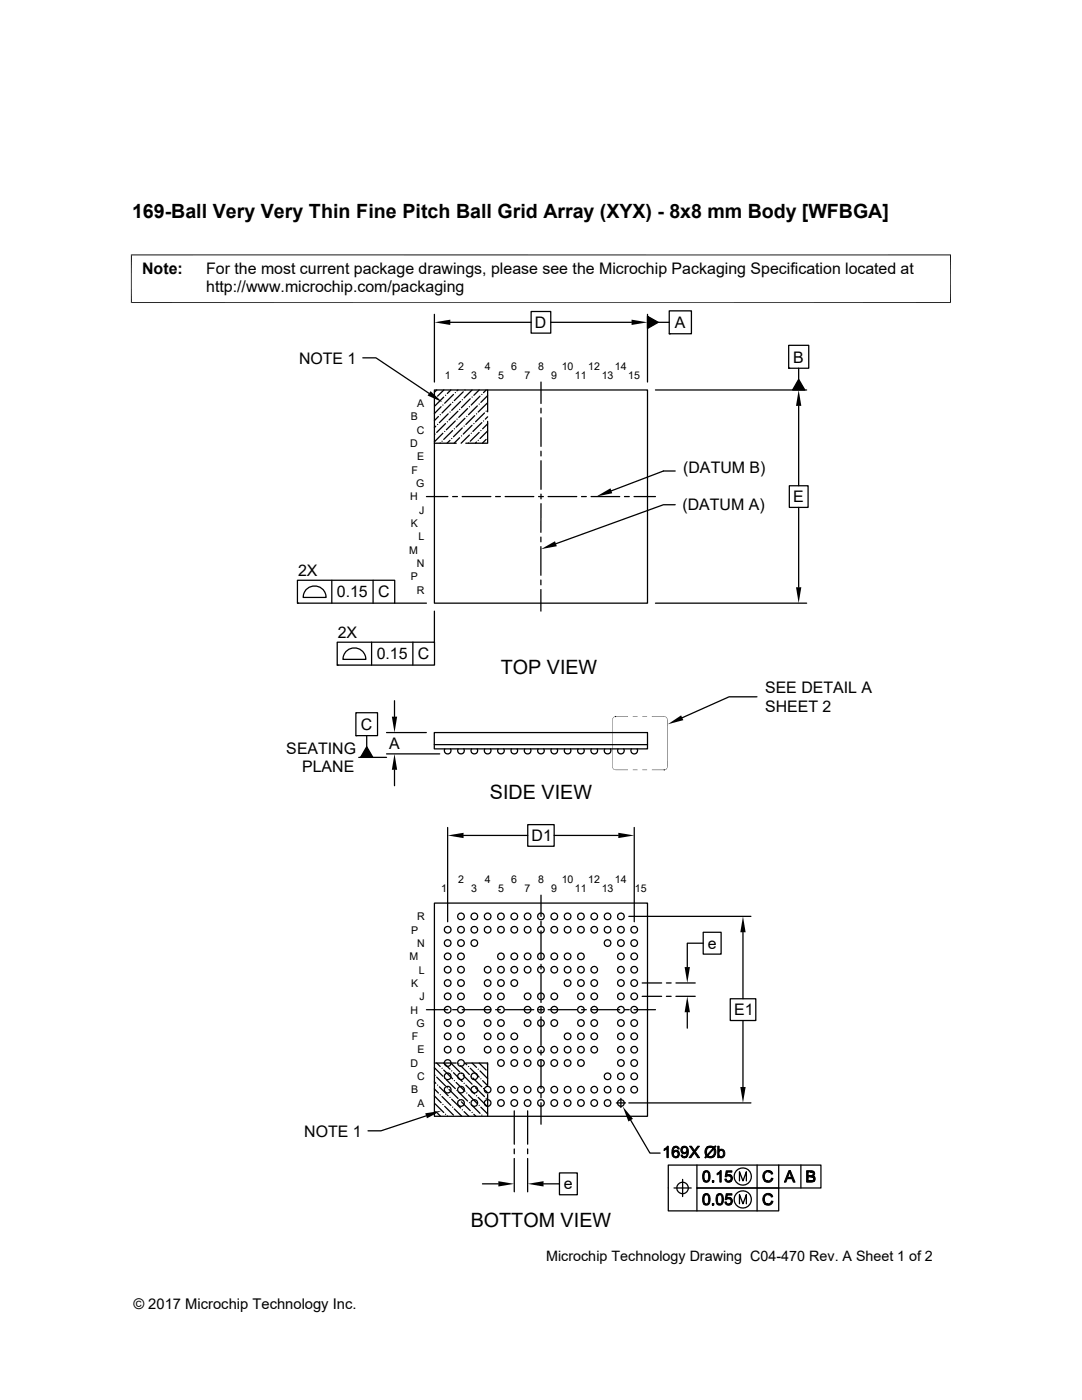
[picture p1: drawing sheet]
<svg xmlns="http://www.w3.org/2000/svg" width="216mm" height="279mm" viewBox="0 0 216 279" stroke-linecap="round" stroke-linejoin="round" font-family="sans-serif">
<g fill="none" stroke="#000" stroke-width=".25">
<path d="M72.4 71.4h2.6l10.6 7.1M86.7 77.8h42.5v42.6h-42.5zM86.7 62.7v13.5M87 79.4h.1M87.1 77.8l-.4 .5M88.5 79.2l-1.7 1.8M88.6 77.8l-1.3 1.3M88.9 78.9h.1M89.9 64.3h16.1M90 77.8l-.7 .7M90.5 78.7l-1.8 1.8M90.8 78.4h.1"/>
<path d="M91.4 77.8l-.2 .2M92.2 79.8h.1M92.4 78.2l-1.7 1.7M92.8 77.8h.1M93.8 79.6l-1.7 1.8M94.2 77.8l-1.6 1.6M94.2 79.2h.1M95.6 77.8l-1 1.1M95.8 79.1l-1.8 1.7M96.1 78.7h.1M97 77.8l-.5 .6M97.3 77.8v4.4"/>
<path d="M97.3 79l-1.4 1.3M106 62.2h3.9v4.3h-3.9zM107.9 76.2v4.3M109.9 64.3h16.1M129.2 63.1l2.1 1.2-2.1 1.3zM129.2 62.7v13.5M130.8 77.8h30.2M131.3 64.3h2.2M133.5 62h4.5v4.6h-4.5zM133.5 66.6h.1M157.4 68.9h4v4.6h-4zM157.4 73.5h.1"/>
<path d="M159.4 75.7l1.2 2.1h-2.4zM159.4 73.5v2.2M85.1 99.1h4.3M86.7 88.5h4.3M86.8 86.6h.1M87 85l-.3 .3M87.3 84.7h.1M87.5 83.1l-.8 .8M87.8 88.4v.1M87.8 82.8h.1M88 81.2l-1.3 1.3M88.2 88.1h.1"/>
<path d="M88.4 80.8h.1M88.4 86.5l-1.7 1.7M88.7 86.1h.1M88.9 84.5l-1.8 1.8M89.3 84.2h.1M89.4 82.6l-1.7 1.7M89.8 87.9l-.6 .6M89.8 82.2h.1M90 80.6l-1.8 1.8M90.1 87.5h.1M90.3 99.1h1M90.3 85.9l-1.8 1.8"/>
<path d="M90.3 80.3h.1M90.7 85.6h.1M90.8 84l-1.7 1.8M91.2 83.7h.1M91.4 82.1l-1.8 1.7M91.7 87.4l-1.1 1.1M91.7 81.7h.1M91.9 80.1l-1.8 1.8M92.1 87h.1M92.2 99.1h5.7M92.2 85.4l-1.7 1.8M92.6 85h.1"/>
<path d="M92.8 83.5l-1.8 1.7M93.1 83.1h.1M93.3 81.5l-1.8 1.8M93.5 88.4h.1M93.7 86.8l-1.7 1.7M93.7 81.2h.1M94 86.5h.1M94.2 84.9l-1.8 1.7M94.6 84.5h.1M94.7 83l-1.7 1.7M95.1 88.2l-.3 .3M95.1 82.6h.1"/>
<path d="M95.2 81l-1.7 1.8M95.4 87.9h.1M95.6 86.3l-1.8 1.8M95.6 80.6h.1M95.9 85.9h.1M96.1 84.3l-1.7 1.8M96.5 84h.1M96.7 82.4l-1.8 1.8M97 87.7l-.8 .8M97 82.1h.1M97.2 80.5l-1.8 1.7M97.3 86l-1.5 1.5"/>
<path d="M97.3 84.1v4.4h-4.4M97.3 84.6l-1 1M97.3 83.2l-.5 .5M98.9 99.1h.9M100.8 99.1h5.7M107.5 99.1h.9M107.9 81.5v.9M107.9 83.4v5.7M107.9 90v1M107.9 91.9v5.8M107.9 98.6v1M109.4 99.1h5.7"/>
<path d="M116 99.1h1M117.9 99.1h5.8M124.6 99.1h1M126.5 99.1h4.3M134.7 94h-2.3l-10.4 4M157.5 96.9h3.7v4.4h-3.7zM159.4 81v15.9M59.4 115.8h19.4v4.6h-19.4zM61.2 117.5a2.3 2.3 0 0 1 2.5-.4 2.3 2.3 0 0 1 1.4 2.1h-4.6l.3-1.1zM66.2 115.8v4.6M74.4 115.8v4.6M107.9 107.2v.9"/>
<path d="M107.9 109.1v5.7M107.9 115.8v.9M107.9 117.7v4.3M107.9 100.5v5.7M134.7 100.7h-2.3l-21.5 7.8M159.4 101.3v15.9M59.4 120.4h.1M67.3 128.2h19.4v4.5h-19.4zM67.3 132.7h.1M69.2 129.9a2.29 2.29 0 0 1 2.5-.4 2.29 2.29 0 0 1 1.3 2.1h-4.6l.4-1.2zM74.1 128.2v4.5M78.7 139.8v3.2"/>
<path d="M78.7 120.4h6.4M82.4 128.2v4.5M86.7 122v6.2M130.8 120.4h30.2M151 139.1h-5.5l-9.4 4.1M71 142.2h4.3v4.6h-4.3zM71 146.8h.1M71.6 151.2h5.5M73.2 146.8v2.2M73.2 149l1.2 2.2h-2.5zM77.1 150.5h10.6M77.1 146.2h8"/>
<path d="M78.7 153.6v3.2M86.7 146.2h42.5v3.3h-42.5zM86.7 148.6h42.5M88.8 149.5l-.1 .6a.67 .67 0 0 0 1.2 0v-.6M91.4 149.5v.6a.67 .67 0 0 0 1.2 0v-.6M94.1 149.5l-.1 .6a.68 .68 0 0 0 1.2 0v-.6M96.7 149.5v.6a.67 .67 0 0 0 1.2 0v-.6M99.4 149.5v.6a.68 .68 0 0 0 1.2 0l-.1-.6M102 149.5v.6a.67 .67 0 0 0 1.2 0v-.6M104.7 149.5v.6a.67 .67 0 0 0 1.2 0v-.6M107.4 149.5l-.1 .6a.68 .68 0 0 0 1.2 0v-.6M110 149.5v.6a.67 .67 0 0 0 1.2 0v-.6"/>
<path d="M112.7 149.5v.6a.67 .67 0 0 0 1.2 0l-.1-.6M115.4 149.5l-.1 .6a.68 .68 0 0 0 1.2 0v-.6M118 149.5v.6a.67 .67 0 0 0 1.2 0l-.1-.6M120.7 149.5l-.1 .6a.68 .68 0 0 0 1.2 0v-.6M123.3 149.5v.6a.67 .67 0 0 0 1.2 0v-.6M126 149.5v.6a.67 .67 0 0 0 1.1 0v-.6M89.3 165.1v18.9M92.5 166.7h12.8M105.3 164.6h5.3v4.3h-5.3zM107.9 178.6v4.3M110.6 166.7h12.8M126.6 165.1v18.9"/>
<path d="M86.7 180.2h42.5v42.6h-42.5zM107.9 183.9v.9M107.9 185.8v5.7M107.9 192.4v1M107.9 194.4v5.7M125.5 182.9h24.3M128.1 198.8h3.9M128.1 196.2h3.9M133 198.8h.9M133 196.2h.9M134.9 198.8h3.8M134.9 196.2h3.8"/>
<path d="M140.3 186.1h3.6v4.3h-3.6zM140.3 188.2h-3.2v4.8M145.7 199.3h5.1v4.4h-5.1zM148.3 186.1v13.2M85.1 201.5h4.3M86.7 217.3l.8 .8M86.7 215.9l.3 .3M86.7 218.7l1.3 1.4M86.7 213.1l1.7 1.7M86.7 212.2h4.3M86.8 214.6h.1M87.1 215l1.8 1.7"/>
<path d="M87.1 212.2l.7 .7M87.3 216.6h.1M87.7 216.9l1.7 1.8M87.8 218.5h.1M88.2 218.8l1.8 1.8M88.2 213.2h.1M88.5 213.6l1.8 1.7M88.6 212.2l1.2 1.2M88.7 215.1h.1M89.1 215.5l1.7 1.8M89.3 217.1h.1M89.6 217.4l1.8 1.8"/>
<path d="M89.8 219h.1M90 212.2l1.7 1.7M90.1 219.4l1.8 1.7M90.1 213.7h.1M90.3 201.5h1M90.5 214.1l1.7 1.7M90.7 215.7h.1M91 216l1.8 1.8M91.2 217.6h.1M91.5 218l1.8 1.7M91.5 212.3h.1M91.7 219.5h.1"/>
<path d="M91.9 212.7l1.8 1.7M92.1 219.9l1.7 1.8M92.1 214.2h.1M92.2 201.5h5.7M92.4 214.6l1.8 1.8M92.6 216.2h.1M92.8 212.2l.3 .3M92.9 212.2h4.4v4.3M93 216.6l1.7 1.7M93.1 218.1h.1M93.5 218.5l1.7 1.8M93.5 212.9h.1"/>
<path d="M93.8 213.2l1.8 1.8M94 214.8h.1M94.2 212.2l.9 .8M94.4 215.1l1.7 1.8M94.6 216.7h.1M94.9 217.1l1.8 1.7M95.1 218.7h.1M95.4 219l1.8 1.8M95.4 213.4h.1M95.6 212.2l1.4 1.4M95.8 213.7l1.5 1.6M95.9 215.3h.1"/>
<path d="M96.3 215.7l1 1M96.5 217.3h.1M96.8 217.6l.5 .5M97 219.2h.1M97.2 212.3l.1 .1M97.3 218.4v4.4M98.9 201.5h.9M100.8 201.5h5.7M107.5 201.5h.9M107.9 201v1M107.9 202.9v5.7M107.9 209.6v.9"/>
<path d="M107.9 211.5v5.7M107.9 218.2v.9M109.4 201.5h5.7M116 201.5h1M117.9 201.5h5.8M123.9 219.2v1.8M124.6 201.5h1M126.5 201.5h4.3M137.1 202v3.2M148.3 203.7v13.2M85 222.7l-9 3h-2.6M86.8 220.3l1.7 1.7"/>
<path d="M87 221.8h.1M87.3 222.2l.6 .6M88.4 220.4h.1M88.7 220.8l1.8 1.7M88.9 222.4h.1M89.3 222.7v.1M90.3 221h.1M90.7 221.3l1.4 1.5M92.2 221.5h.1M92.6 221.8l1 1M93.7 220.1h.1M94 220.4l1.8 1.8"/>
<path d="M94.2 222h.1M94.6 222.4l.4 .4M95.6 220.6h.1M95.9 221l1.4 1.3M96.1 222.5h.1M96.3 236.3h3.1M102.6 221.7v6.6M102.6 229.3v1M102.6 231.2v6.6M105.3 221.7v6.6M105.3 229.3v1M105.3 231.2v6.6"/>
<path d="M107.9 220.1v4.3M108.5 236.3h3.1M111.6 234.1h3.6v4.3h-3.6zM123 220.1h1.8M125.5 220.1h24.3M125.8 223.5l3.9 6.6h2M134.5 237.1h3.4M136.2 235.4v3.4M139.1 232.5v4.6h16.3v4.6h-22l-.1-9.2h30.5v4.6h-24.7v4.6M147.6 235.7v-1.9l.7 1.9 .6-1.9v1.9M151.1 232.5v9.2M155.4 232.5v4.6"/>
<path d="M159.8 232.5v4.6M147.6 240.2v-1.8l.7 1.8 .6-1.8v1.8"/>
<circle cx="89.3" cy="198.8" r=".67"/>
<circle cx="89.3" cy="196.2" r=".67"/>
<circle cx="89.3" cy="190.9" r=".67"/>
<circle cx="89.3" cy="188.2" r=".67"/>
<circle cx="89.3" cy="193.5" r=".66"/>
<circle cx="89.3" cy="185.5" r=".66"/>
<circle cx="92" cy="182.9" r=".67"/>
<circle cx="92" cy="198.8" r=".67"/>
<circle cx="92" cy="190.9" r=".67"/>
<circle cx="92" cy="196.2" r=".67"/>
<circle cx="92" cy="188.2" r=".67"/>
<circle cx="92" cy="193.5" r=".66"/>
<circle cx="92" cy="185.5" r=".66"/>
<circle cx="94.6" cy="182.9" r=".67"/>
<circle cx="94.6" cy="188.2" r=".67"/>
<circle cx="94.7" cy="185.5" r=".66"/>
<circle cx="97.3" cy="182.9" r=".66"/>
<circle cx="97.3" cy="198.8" r=".66"/>
<circle cx="97.3" cy="196.2" r=".66"/>
<circle cx="97.3" cy="193.5" r=".66"/>
<circle cx="97.3" cy="185.5" r=".66"/>
<circle cx="100" cy="198.8" r=".67"/>
<circle cx="100" cy="182.9" r=".67"/>
<circle cx="100" cy="190.9" r=".67"/>
<circle cx="100" cy="196.2" r=".67"/>
<circle cx="100" cy="193.5" r=".66"/>
<circle cx="100" cy="185.5" r=".66"/>
<circle cx="102.6" cy="182.9" r=".67"/>
<circle cx="102.6" cy="196.2" r=".67"/>
<circle cx="102.6" cy="190.9" r=".67"/>
<circle cx="102.6" cy="193.5" r=".66"/>
<circle cx="102.6" cy="185.5" r=".66"/>
<circle cx="105.3" cy="198.8" r=".67"/>
<circle cx="105.3" cy="182.9" r=".67"/>
<circle cx="105.3" cy="190.9" r=".67"/>
<circle cx="105.3" cy="193.5" r=".66"/>
<circle cx="105.3" cy="185.5" r=".66"/>
<circle cx="107.9" cy="190.9" r=".67"/>
<circle cx="107.9" cy="182.9" r=".67"/>
<circle cx="107.9" cy="198.8" r=".67"/>
<circle cx="107.9" cy="193.5" r=".66"/>
<circle cx="107.9" cy="185.5" r=".66"/>
<circle cx="110.6" cy="190.9" r=".67"/>
<circle cx="110.6" cy="198.8" r=".67"/>
<circle cx="110.6" cy="182.9" r=".67"/>
<circle cx="110.6" cy="193.5" r=".66"/>
<circle cx="110.6" cy="185.5" r=".66"/>
<circle cx="113.3" cy="190.9" r=".67"/>
<circle cx="113.3" cy="182.9" r=".67"/>
<circle cx="113.3" cy="196.2" r=".67"/>
<circle cx="113.3" cy="193.5" r=".66"/>
<circle cx="113.3" cy="185.5" r=".66"/>
<circle cx="115.9" cy="182.9" r=".67"/>
<circle cx="115.9" cy="198.8" r=".67"/>
<circle cx="115.9" cy="190.9" r=".67"/>
<circle cx="115.9" cy="196.2" r=".67"/>
<circle cx="115.9" cy="193.5" r=".66"/>
<circle cx="115.9" cy="185.5" r=".66"/>
<circle cx="118.6" cy="198.8" r=".66"/>
<circle cx="118.6" cy="182.9" r=".66"/>
<circle cx="118.6" cy="196.2" r=".66"/>
<circle cx="118.6" cy="193.5" r=".66"/>
<circle cx="118.6" cy="185.5" r=".66"/>
<circle cx="121.2" cy="182.9" r=".67"/>
<circle cx="121.2" cy="188.2" r=".67"/>
<circle cx="121.2" cy="185.5" r=".66"/>
<circle cx="123.9" cy="198.8" r=".67"/>
<circle cx="123.9" cy="190.9" r=".67"/>
<circle cx="123.9" cy="182.9" r=".67"/>
<circle cx="123.9" cy="188.2" r=".67"/>
<circle cx="123.9" cy="196.2" r=".67"/>
<circle cx="123.9" cy="193.5" r=".66"/>
<circle cx="123.9" cy="185.5" r=".66"/>
<circle cx="126.5" cy="190.9" r=".67"/>
<circle cx="126.5" cy="198.8" r=".67"/>
<circle cx="126.5" cy="196.2" r=".66"/>
<circle cx="126.5" cy="188.2" r=".66"/>
<circle cx="126.5" cy="185.5" r=".66"/>
<circle cx="126.5" cy="193.5" r=".66"/>
<circle cx="89.3" cy="212.1" r=".67"/>
<circle cx="89.3" cy="204.2" r=".67"/>
<circle cx="89.3" cy="214.8" r=".67"/>
<circle cx="89.3" cy="206.8" r=".67"/>
<circle cx="89.3" cy="217.5" r=".67"/>
<circle cx="89.3" cy="201.5" r=".66"/>
<circle cx="89.3" cy="209.5" r=".66"/>
<circle cx="92" cy="214.8" r=".67"/>
<circle cx="92" cy="206.8" r=".67"/>
<circle cx="92" cy="212.1" r=".67"/>
<circle cx="92" cy="204.2" r=".67"/>
<circle cx="92" cy="217.5" r=".67"/>
<circle cx="92" cy="201.5" r=".66"/>
<circle cx="92" cy="209.5" r=".66"/>
<circle cx="94.6" cy="214.8" r=".67"/>
<circle cx="94.6" cy="217.5" r=".66"/>
<circle cx="97.3" cy="206.8" r=".66"/>
<circle cx="97.3" cy="204.2" r=".66"/>
<circle cx="97.3" cy="217.5" r=".66"/>
<circle cx="97.3" cy="209.5" r=".66"/>
<circle cx="97.3" cy="201.5" r=".66"/>
<circle cx="100" cy="206.8" r=".67"/>
<circle cx="100" cy="212.1" r=".67"/>
<circle cx="100" cy="204.2" r=".67"/>
<circle cx="100" cy="217.5" r=".67"/>
<circle cx="100" cy="209.5" r=".66"/>
<circle cx="100" cy="201.5" r=".66"/>
<circle cx="102.6" cy="212.1" r=".67"/>
<circle cx="102.6" cy="206.8" r=".67"/>
<circle cx="102.6" cy="217.5" r=".66"/>
<circle cx="102.6" cy="209.5" r=".66"/>
<circle cx="105.3" cy="201.5" r=".66"/>
<circle cx="105.3" cy="209.5" r=".66"/>
<circle cx="105.3" cy="212.1" r=".66"/>
<circle cx="105.3" cy="204.2" r=".66"/>
<circle cx="105.3" cy="217.5" r=".66"/>
<circle cx="107.9" cy="204.2" r=".67"/>
<circle cx="107.9" cy="212.1" r=".67"/>
<circle cx="107.9" cy="217.5" r=".67"/>
<circle cx="107.9" cy="201.5" r=".66"/>
<circle cx="107.9" cy="209.5" r=".66"/>
<circle cx="110.6" cy="204.2" r=".67"/>
<circle cx="110.6" cy="212.1" r=".67"/>
<circle cx="110.6" cy="217.5" r=".67"/>
<circle cx="110.6" cy="201.5" r=".66"/>
<circle cx="110.6" cy="209.5" r=".66"/>
<circle cx="113.3" cy="206.8" r=".67"/>
<circle cx="113.3" cy="212.1" r=".67"/>
<circle cx="113.3" cy="217.5" r=".67"/>
<circle cx="113.3" cy="209.5" r=".66"/>
<circle cx="115.9" cy="206.8" r=".67"/>
<circle cx="115.9" cy="204.2" r=".67"/>
<circle cx="115.9" cy="212.1" r=".67"/>
<circle cx="115.9" cy="217.5" r=".66"/>
<circle cx="115.9" cy="201.5" r=".66"/>
<circle cx="115.9" cy="209.5" r=".66"/>
<circle cx="118.6" cy="206.8" r=".66"/>
<circle cx="118.6" cy="204.2" r=".66"/>
<circle cx="118.6" cy="217.5" r=".66"/>
<circle cx="118.6" cy="201.5" r=".66"/>
<circle cx="118.6" cy="209.5" r=".66"/>
<circle cx="121.2" cy="214.8" r=".67"/>
<circle cx="121.2" cy="217.5" r=".67"/>
<circle cx="123.9" cy="206.8" r=".67"/>
<circle cx="123.9" cy="204.2" r=".67"/>
<circle cx="123.9" cy="212.1" r=".67"/>
<circle cx="123.9" cy="214.8" r=".67"/>
<circle cx="123.9" cy="217.5" r=".66"/>
<circle cx="123.9" cy="209.5" r=".66"/>
<circle cx="123.9" cy="201.5" r=".66"/>
<circle cx="126.5" cy="214.8" r=".67"/>
<circle cx="126.5" cy="206.8" r=".67"/>
<circle cx="126.5" cy="201.5" r=".66"/>
<circle cx="126.5" cy="204.2" r=".66"/>
<circle cx="126.5" cy="209.5" r=".66"/>
<circle cx="126.5" cy="217.5" r=".66"/>
<circle cx="126.5" cy="212.1" r=".66"/>
<circle cx="92" cy="220.1" r=".67"/>
<circle cx="94.6" cy="220.1" r=".67"/>
<circle cx="97.3" cy="220.1" r=".66"/>
<circle cx="100" cy="220.1" r=".67"/>
<circle cx="102.6" cy="220.1" r=".67"/>
<circle cx="105.3" cy="220.1" r=".66"/>
<circle cx="107.9" cy="220.1" r=".67"/>
<circle cx="110.6" cy="220.1" r=".67"/>
<circle cx="113.3" cy="220.1" r=".67"/>
<circle cx="115.9" cy="220.1" r=".67"/>
<circle cx="118.6" cy="220.1" r=".66"/>
<circle cx="121.2" cy="220.1" r=".67"/>
<circle cx="123.9" cy="220.1" r=".67"/>
<circle cx="136.2" cy="237.1" r="1.14"/>
<circle cx="148.2" cy="234.8" r="1.71"/>
<circle cx="148.2" cy="239.4" r="1.71"/>
</g>
<g fill="#000">
<path d="M85.9 78.1l2.4 2.2-3-1.4zM86.7 64.3l3.2-.5v1.1zM126 63.8l3.2 .5-3.2 .6zM129.2 63.1l2.1 1.2-2.1 1.3zM159.4 75.7l1.2 2.1h-2.4zM119 99.1l2.8-1.6 .4 .9zM159.4 77.8l.5 3.2h-1.1zM108 109.6l2.7-1.6 .4 1zM158.8 117.2h1.1l-.5 3.2zM73.2 149l1.2 2.2h-2.5zM78.2 143h1l-.5 3.2zM78.7 150.5l.5 3.1h-1z"/>
<path d="M122.2 153v.2zM122.2 143.4v.2zM122.2 153.2l.1 .2zM122.3 153l-.1 .2zM122.3 143.4l-.1 .2zM122.3 153.2v.2zM122.3 143.2l-.1 .2zM122.3 153.4l.1 .2zM122.2 143.4l.2-.1zM122.4 153.4v.2zM122.4 143.1l-.1 .1zM122.5 153.5l.1 .1z"/>
<path d="M122.3 143.2h.2zM122.4 143.1h.3zM122.7 153.6l.1 .1zM122.6 143h.2zM126.3 153.6h.9zM126.3 153.7l.9-.1zM126.3 143h.9zM128.2 153.6h.9zM128.2 153.7l.9-.1zM128.2 143h.9zM132.5 153.6h.2zM132.7 153.6h.2z"/>
<path d="M132.5 143l.2 .1zM133 153.4l-.1 .1zM132.7 143l.2 .2zM132.9 153.5l.2-.1zM133.1 153.2l-.1 .2zM132.9 143.1l.1 .2zM133 153.4l.2-.2zM132.9 143.1l.2 .1zM133.1 153v.2zM133 143.3l.1 .1zM133.1 143.4v.2zM133.2 153l-.1 .2z"/>
<path d="M133.1 143.2v.2zM133.2 143.4l-.1 .2zM133.2 144.5l2.7-1.7 .5 .9zM89.3 166.7l3.2-.5v1.1zM123.4 166.2l3.2 .5-3.2 .6zM136.6 193h1.1l-.6 3.2zM148.3 182.9l.5 3.2h-1.1zM137.1 198.8l.6 3.2h-1.1zM147.7 216.9h1.1l-.5 3.2zM84.9 222.2l3.1-.5-2.8 1.5zM99.4 235.7l3.2 .6-3.2 .5zM105.3 236.3l3.2-.6v1.1z"/>
<path d="M124.2 220.8l2.1 2.5-.9 .5z"/>
</g>
<path d="M26.1 50.9h163.7M26.2 50.8v9.7M189.7 50.8v9.7M26.1 60.4h163.7M122.2 143.6v9.4M122.8 143h.1M122.8 153.6h2.5M122.8 143h2.5M130.1 143h2.4M130.1 153.6h2.4M132.5 153.6v.1M133.2 143.6v9.4" fill="none" stroke="#000" stroke-width=".2"/>
<g fill="#000" stroke="#000" stroke-width=".2">
<path d="M132.6 229.3h.5l-.6 .3z" fill-rule="evenodd"/>
<path d="M133.2 228.7h.1v2.3h-.2v-1.7l-.4-.1z" fill-rule="evenodd"/>
<path d="M134.3 229h.6a.71 .71 0 0 0-.6 .8l.3 .1a.54 .54 0 0 0-.2 .5 .54 .54 0 0 0 .5 .4l.5 .1a.79 .79 0 0 1-.9 .1 .79 .79 0 0 1-.4-.9z" fill-rule="evenodd"/>
<path d="M134.4 228.9a.69 .69 0 0 1 1.1 .4h-.2l-.3-.3z" fill-rule="evenodd"/>
<path d="M134.5 229.7a.67 .67 0 0 1 .9 .1h-1.1z" fill-rule="evenodd"/>
<path d="M134.8 229.8h.6l.2 .5-.2 .6-.5-.1a.53 .53 0 0 0 .4-.5 .53 .53 0 0 0-.5-.5z" fill-rule="evenodd"/>
<path d="M136 229h.6a.52 .52 0 0 0-.5 .5 .52 .52 0 0 0 .5 .5h-.6a.87 .87 0 0 1 0-1z" fill-rule="evenodd"/>
<path d="M135.9 230.5h.3l.2 .3 .7 .1a.67 .67 0 0 1-.7 .2 .67 .67 0 0 1-.5-.6z" fill-rule="evenodd"/>
<path d="M136.1 229a.79 .79 0 0 1 .9-.1 .79 .79 0 0 1 .4 .8l-.1 .6-.2 .5h-.6a.71 .71 0 0 0 .6-.8h-.3a.56 .56 0 0 0 .2-.6 .56 .56 0 0 0-.4-.4z" fill-rule="evenodd"/>
<path d="M136 230.1l1.1-.1-.2 .1a.65 .65 0 0 1-.9 0z" fill-rule="evenodd"/>
<path d="M137.6 228.7h.4l1.6 2.3h-.4z" fill-rule="evenodd"/>
<path d="M138.4 229.8l.2 .3-.7 .9h-.4z" fill-rule="evenodd"/>
<path d="M139.2 228.7h.4l-.9 1.1-.1-.2z" fill-rule="evenodd"/>
<path d="M140.4 233.9l.5-.1a1.09 1.09 0 0 0-.4 1.6l.4 .3-.5 .1a2.05 2.05 0 0 1 0-1.9z" fill-rule="evenodd"/>
<path d="M140.4 238.5l.5-.1a1.09 1.09 0 0 0-.4 1.5l.4 .4h-.5a1.9 1.9 0 0 1-.1-1.6z" fill-rule="evenodd"/>
<path d="M140.4 233.8h.1a.73 .73 0 0 1 .9-.1 .73 .73 0 0 1 .3 .8v.5a.76 .76 0 0 1-.4 .8 .76 .76 0 0 1-.9 0 .89 .89 0 0 0 .9-.4 .89 .89 0 0 0 .1-.9l-.2-.6z" fill-rule="evenodd"/>
<path d="M140.4 238.4h.1a.73 .73 0 0 1 .9-.1 .73 .73 0 0 1 .3 .8v.5a.74 .74 0 0 1-.4 .8 .74 .74 0 0 1-.9-.1 .89 .89 0 0 0 .9-.3 .89 .89 0 0 0 .1-1l-.2-.5z" fill-rule="evenodd"/>
<path d="M141 229h.8a.92 .92 0 0 0-.7 1.5h-.3l-.1-.5v-.6z" fill-rule="evenodd"/>
<path d="M141 229l.1-.1a1.1 1.1 0 0 1 1.4 .1z" fill-rule="evenodd"/>
<path d="M142.1 235.6h.4v.3h-.4z" fill-rule="evenodd"/>
<path d="M141.1 230.8h1.4l-.1 .1a1.12 1.12 0 0 1-1.3-.1z" fill-rule="evenodd"/>
<path d="M142.4 229.3l.4 .1a1.36 1.36 0 0 1-.3 1.4h-.7a.94 .94 0 0 0 .6-1.5z" fill-rule="evenodd"/>
<path d="M141 229h1.5l.2-.3 .2 .1-.3 .3 .1 .2h-.3l-1.2 1.3 .4 .2h.9h-1.4l-.3 .3-.2-.1 .3-.3-.1-.2h.3l1.2-1.3-.4-.2z" fill-rule="evenodd"/>
<path d="M143.1 238.5l.5-.1a1.22 1.22 0 0 0 0 1.9h-.5a1.97 1.97 0 0 1 0-1.8z" fill-rule="evenodd"/>
<path d="M143.1 234.2l.5-.1-.5 .4z" fill-rule="evenodd"/>
<path d="M143.2 228.7h.3v.9h.4a.68 .68 0 0 0-.5 .5 .68 .68 0 0 0 .4 .7h-.3v.2h-.3z" fill-rule="evenodd"/>
<path d="M143.1 238.4l.2-.1a.8 .8 0 0 1 .9 .1 .8 .8 0 0 1 .2 .9 .82 .82 0 0 1-.3 1 .82 .82 0 0 1-1 0 .89 .89 0 0 0 .9-.3 .89 .89 0 0 0 .1-1l-.3-.5z" fill-rule="evenodd"/>
<path d="M143.5 230.8h.4z" fill-rule="evenodd"/>
<path d="M143.3 234.1l.4-.5h.2v2.3h-.3v-1.8z" fill-rule="evenodd"/>
<path d="M143.5 229.5a.74 .74 0 0 1 1 .1 .74 .74 0 0 1 .1 .9 .64 .64 0 0 1-.5 .5 .64 .64 0 0 1-.6-.1l.4-.1a.67 .67 0 0 0 .5-.6 .67 .67 0 0 0-.5-.6z" fill-rule="evenodd"/>
<path d="M144.6 235.3h.3l.3 .4h.7l-.2 .2a.75 .75 0 0 1-1.1-.6z" fill-rule="evenodd"/>
<path d="M144.6 239.9h.3l.3 .4h.7l-.2 .2a.75 .75 0 0 1-1.1-.6z" fill-rule="evenodd"/>
<path d="M145 234.5l.5-.1 .4 .2z" fill-rule="evenodd"/>
<path d="M145 239.1l.5-.1 .4 .1z" fill-rule="evenodd"/>
<path d="M145.4 234.7l.5-.1 .3 .5-.3 .6h-.5a.56 .56 0 0 0 .4-.4 .56 .56 0 0 0-.2-.6z" fill-rule="evenodd"/>
<path d="M145.4 239.2h.5l.3 .5-.3 .6h-.5a.56 .56 0 0 0 .4-.4 .56 .56 0 0 0-.2-.6z" fill-rule="evenodd"/>
<path d="M144.9 233.7h1.1v.2h-.9l-.1 .6 .9 .1-1.2 .2z" fill-rule="evenodd"/>
<path d="M144.9 238.2h1.1v.3h-.9l-.1 .6 .9 .1-1.2 .2z" fill-rule="evenodd"/>
<path d="M152.4 234a1.07 1.07 0 0 1 1.5-.2h-.7a.95 .95 0 0 0-.7 1 .95 .95 0 0 0 .8 .9h-.7a1.4 1.4 0 0 1-.2-1.7z" fill-rule="evenodd"/>
<path d="M152.4 238.6a1.07 1.07 0 0 1 1.5-.2h-.7a.94 .94 0 0 0-.7 1 .94 .94 0 0 0 .8 .9h-.7a1.4 1.4 0 0 1-.2-1.7z" fill-rule="evenodd"/>
<path d="M152.6 235.7h.7a.64 .64 0 0 0 .6-.6l.3 .1a1.03 1.03 0 0 1-1.5 .6z" fill-rule="evenodd"/>
<path d="M152.6 240.3h.7a.64 .64 0 0 0 .6-.6l.3 .1a1.03 1.03 0 0 1-1.5 .6z" fill-rule="evenodd"/>
<path d="M153.3 233.8h.7l.2 .5h-.3l-.2-.3z" fill-rule="evenodd"/>
<path d="M153.3 238.4h.7l.2 .4-.3 .1-.2-.3z" fill-rule="evenodd"/>
<path d="M157.4 233.6h.3l-.5 1.4 .8 .2h-.9l-.3 .7h-.3z" fill-rule="evenodd"/>
<path d="M157.7 233.6l.9 2.3h-.3l-.3-.7-.8-.2h.7l-.4-1.1z" fill-rule="evenodd"/>
<path d="M161 233.6l1.1 .1 .4 .2h-1.3v.7h1.1l-.1 .1 .3 .2h-1.3v.7l1.3 .1-.1 .1-1.4 .1z" fill-rule="evenodd"/>
<path d="M161.7 233.9h.8v.2l-.2 .5h-1.1h.7a.38 .38 0 0 0 .3-.5 .38 .38 0 0 0-.5-.2z" fill-rule="evenodd"/>
<path d="M161.8 234.9l.8 .1-.1 .7-1.3-.1h.8l.3-.2v-.2l-.1-.3z" fill-rule="evenodd"/>
<path d="M142.1 240.2h.4v.3h-.4z" fill-rule="evenodd"/>
</g>
<g font-size="3.9">
<text x="26.4" y="43.5">169-Ball Very Very Thin Fine Pitch Ball Grid Array (XYX) - 8x8 mm Body [WFBGA]</text>
<text x="99.9" y="134.6">TOP VIEW</text>
<text x="97.8" y="159.4">SIDE VIEW</text>
<text x="93.9" y="244.8">BOTTOM VIEW</text>
</g>
<g font-size="3.2">
<text x="28.4" y="54.6">Note:</text>
<text x="41.1" y="54.6">For the most current package drawings, please see the Microchip Packaging Specification located at</text>
<text x="41.1" y="58.3">http://www.microchip.com/packaging</text>
<text x="106.7" y="65.5">D</text>
<text x="134.7" y="65.5">A</text>
<text x="59.7" y="72.6">NOTE 1</text>
<text x="158.3" y="72.3">B</text>
<text x="136.3" y="94.4">(DATUM B)</text>
<text x="136.2" y="101.8">(DATUM A)</text>
<text x="158.3" y="100.2">E</text>
<text x="59.5" y="115">2X</text>
<text x="67.2" y="119.2">0.15</text>
<text x="75.4" y="119.2">C</text>
<text x="67.4" y="127.4">2X</text>
<text x="75.2" y="131.6">0.15</text>
<text x="83.4" y="131.6">C</text>
<text x="152.7" y="138.2">SEE DETAIL A</text>
<text x="152.7" y="142.1">SHEET 2</text>
<text x="72" y="145.7">C</text>
<text x="77.7" y="149.5">A</text>
<text x="57.1" y="150.5">SEATING</text>
<text x="60.3" y="154.1">PLANE</text>
<text x="106.1" y="167.9">D1</text>
<text x="141.2" y="189.4">e</text>
<text x="146.5" y="202.6">E1</text>
<text x="60.7" y="226.8">NOTE 1</text>
<text x="112.5" y="237.4">e</text>
</g>
<g font-size="2.9">
<text x="109" y="251.7">Microchip Technology Drawing C04-470 Rev. A Sheet 1 of 2</text>
<text x="26.6" y="261.3">© 2017 Microchip Technology Inc.</text>
</g>
<g font-size="2.1">
<text x="88.7" y="75.6">1</text>
<text x="91.4" y="73.9">2</text>
<text x="94" y="75.6">3</text>
<text x="96.7" y="73.9">4</text>
<text x="99.4" y="75.6">5</text>
<text x="102" y="73.9">6</text>
<text x="104.7" y="75.6">7</text>
<text x="107.4" y="73.9">8</text>
<text x="110" y="75.6">9</text>
<text x="112.1" y="73.9">10</text>
<text x="114.7" y="75.6">11</text>
<text x="117.4" y="73.9">12</text>
<text x="120.1" y="75.6">13</text>
<text x="122.7" y="73.9">14</text>
<text x="125.4" y="75.6">15</text>
<text x="82" y="83.9">B</text>
<text x="83.3" y="81.2">A</text>
<text x="81.9" y="89.2">D</text>
<text x="83.2" y="86.6">C</text>
<text x="82.1" y="94.6">F</text>
<text x="83.3" y="91.9">E</text>
<text x="81.9" y="99.9">H</text>
<text x="83" y="97.2">G</text>
<text x="82" y="105.2">K</text>
<text x="83.5" y="107.8">L</text>
<text x="83.6" y="102.5">J</text>
<text x="81.6" y="110.5">M</text>
<text x="83.2" y="113.2">N</text>
<text x="82" y="115.8">P</text>
<text x="83.2" y="118.5">R</text>
<text x="88" y="178">1</text>
<text x="91.4" y="176.3">2</text>
<text x="94" y="178">3</text>
<text x="96.7" y="176.3">4</text>
<text x="99.4" y="178">5</text>
<text x="102" y="176.3">6</text>
<text x="104.7" y="178">7</text>
<text x="107.4" y="176.3">8</text>
<text x="110" y="178">9</text>
<text x="112.1" y="176.3">10</text>
<text x="114.7" y="178">11</text>
<text x="117.4" y="176.3">12</text>
<text x="120.1" y="178">13</text>
<text x="122.7" y="176.3">14</text>
<text x="126.7" y="178">15</text>
<text x="83.2" y="183.6">R</text>
<text x="81.7" y="191.6">M</text>
<text x="82.1" y="186.3">P</text>
<text x="83.2" y="189">N</text>
<text x="82.1" y="196.9">K</text>
<text x="83.6" y="194.3">L</text>
<text x="81.9" y="202.3">H</text>
<text x="83.7" y="199.6">J</text>
<text x="82.2" y="207.6">F</text>
<text x="83.1" y="204.9">G</text>
<text x="81.9" y="212.9">D</text>
<text x="83.2" y="215.6">C</text>
<text x="83.3" y="210.2">E</text>
<text x="82.1" y="218.2">B</text>
<text x="83.3" y="220.9">A</text>
</g>
</svg>
